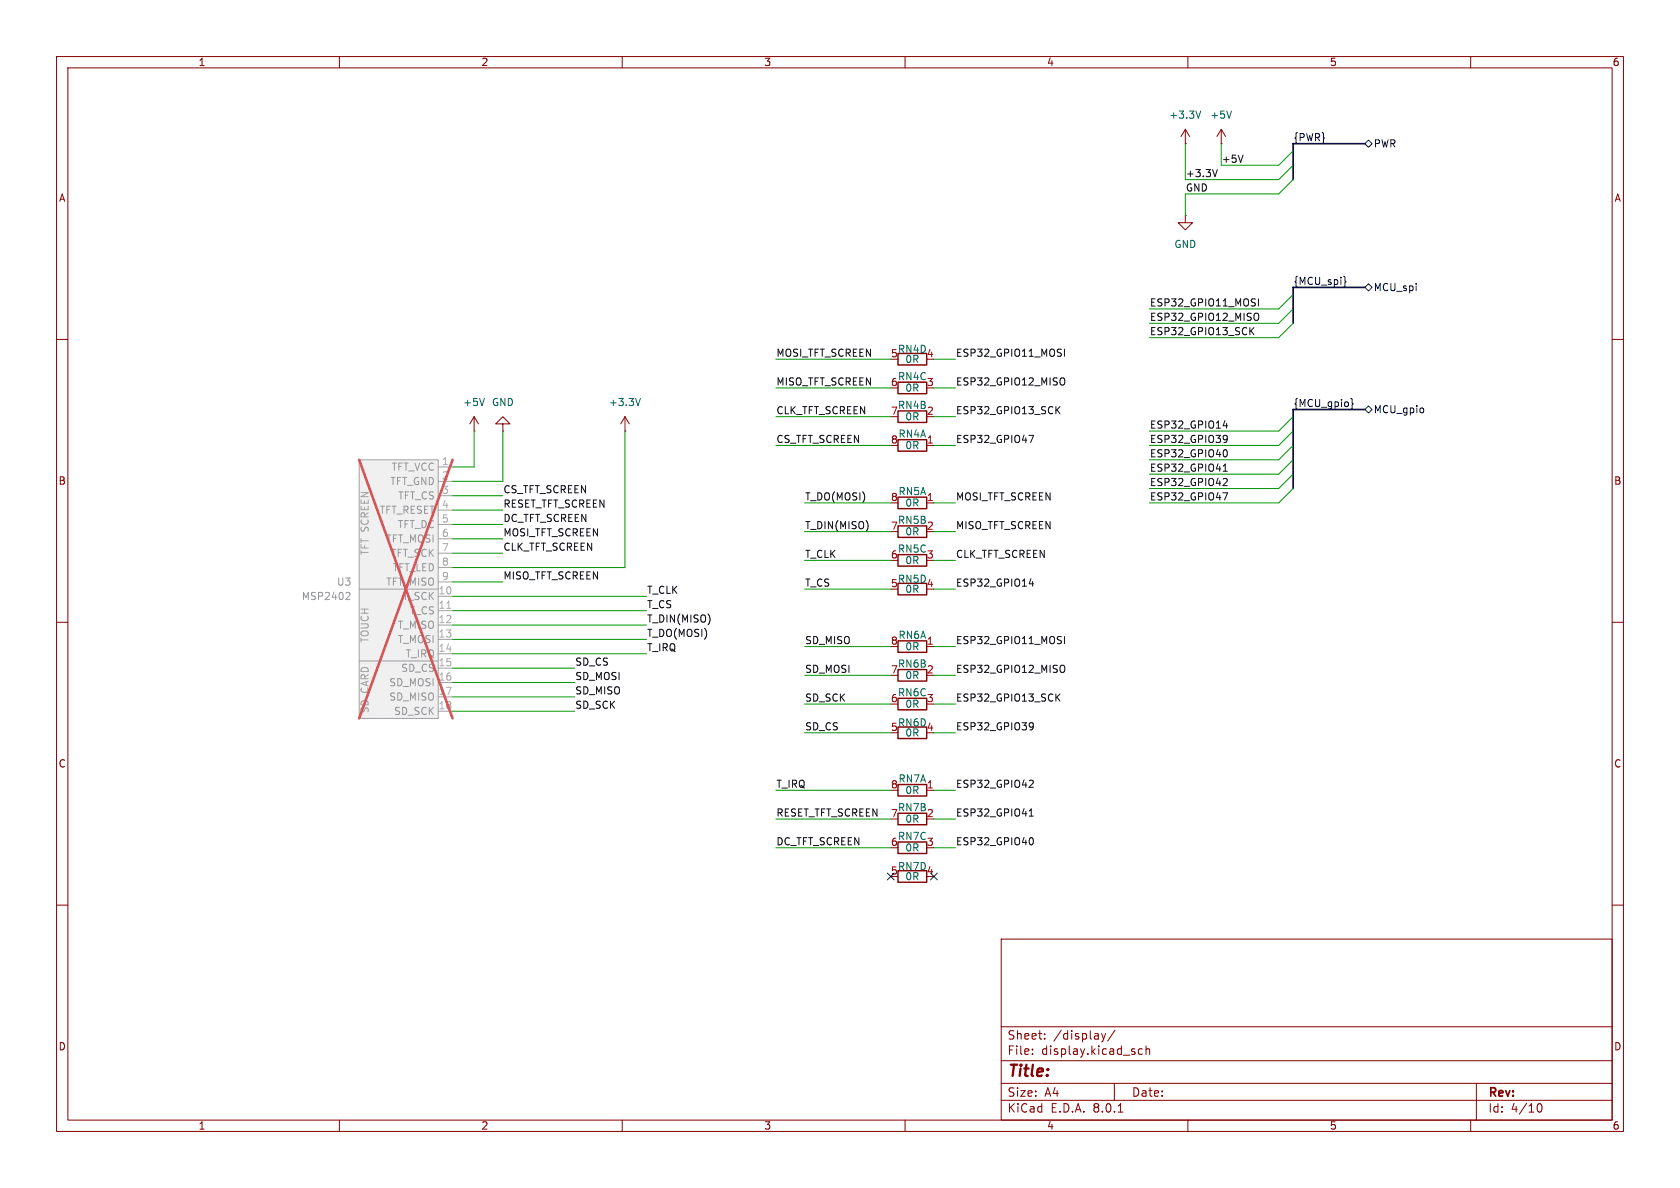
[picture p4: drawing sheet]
<svg xmlns="http://www.w3.org/2000/svg" width="297mm" height="210mm" viewBox="0 0 297 210" stroke-linecap="round" stroke-linejoin="round" font-family="sans-serif">
<g fill="none" stroke="#840000" stroke-width=".18">
<path d="M10 10h277v190h-277zM12 12h273v186h-273zM60 10v2M110 10v2M160 10v2M210 10v2M260 10v2M215.9 25.4h.1M215.9 22.9l-.8 1.2M215.9 22.9v2.5M215.9 22.9l.8 1.2M10 60h2"/>
<path d="M285 60h2M83.8 76.2h.1M83.8 73.7l-.7 1.2M83.8 73.7v2.5M83.8 73.7l.8 1.2M88.9 74.9h1.3l-1.3-1.2-1.3 1.2h1.3v1.3M88.9 76.2h.1M110.5 76.2h.1M110.5 73.7l-.8 1.2M110.5 73.7v2.5M110.5 73.7l.8 1.2M163.8 78.7h1.3"/>
<path d="M163.8 88.9h1.3M10 110h2M285 110h2M163.8 139.7h1.3M10 160h2M285 160h2M177 166h108v32h-108zM60 198v2M110 198v2M160 198v2M177 194.5h108M177 191.5h108"/>
<path d="M177 187.5h108M177 181.5h108M182.5 186.3v.1M182.5 185.5v.1M184.7 183.6v.1M184.7 182.8v.1M194.7 182.7l.4 1M195.1 183.7l-.1 .4-.3 .1M195.5 182.7l-.4 1M197 191.5v3M197.1 182.1l-1.3 2M197.7 196.6h.8"/>
<path d="M202 185.5l-.5-.1-.3 .3v.4l.2 .2h.6M202.6 185.5l.2-.1 .4 .1v.9M202.6 184.9v1.5M210 198v2M260 198v2M261 191.5v6.5M271.7 195.7l.2-.5 .2-.1a.8 .8 0 0 1 .5 .7 .8 .8 0 0 1-.5 .8l-.2-.1-.2-.5"/>
</g>
<g fill="none" stroke="#840000" stroke-width=".25">
<path d="M158.7 67.6h5.1v2h-5.1zM158.7 72.6h5.1v2.1h-5.1zM158.7 62.5h5.1v2h-5.1zM158.7 77.7h5.1v2.1h-5.1zM158.7 93h5.1v2h-5.1zM158.7 98h5.1v2.1h-5.1zM158.7 87.9h5.1v2h-5.1zM158.7 103.1h5.1v2.1h-5.1zM158.7 128.5h5.1v2.1h-5.1zM158.7 138.7h5.1v2h-5.1zM158.7 143.8h5.1v2h-5.1zM158.7 148.8h5.1v2.1h-5.1z"/>
<path d="M158.7 153.9h5.1v2.1h-5.1z"/>
</g>
<path d="M217.7 19.6l-.4 1.3M85.6 70.4l-.4 1.3M113.2 70.4l-.4 1.3" fill="none" stroke="#006464" stroke-width=".18"/>
<path d="M63.5 81.3h14v45.7h-14z" fill="#f0f0f0"/>
<g fill="none" stroke="#a1a1a1" stroke-width=".18">
<path d="M63.5 81.3h14v45.7h-14zM77.5 82.6h2.5M77.5 85.1h2.5M77.5 87.6h2.5M77.5 90.2h2.5M77.5 92.7h2.5M77.5 95.3h2.5M77.5 97.8h2.5M63.5 116.8h14M63.5 104.1h14M77.5 105.4h2.5M77.5 108h2.5"/>
<path d="M77.5 110.5h2.5M77.5 113h2.5M77.5 115.6h2.5M77.5 118.1h2.5M77.5 100.3h2.5M77.5 102.9h2.5M77.5 120.7h2.5M77.5 123.2h2.5M77.5 125.7h2.5"/>
</g>
<path d="M79 107.5h.7" fill="none" stroke="#aaa" stroke-width=".18"/>
<path d="M61.3 104.7l.5 .1 .1 .3-.8 .9h.8" fill="none" stroke="#989898" stroke-width=".18"/>
<path d="M63.5 81.3l16.5 45.7M80 81.3l-16.5 45.7" fill="none" stroke="#e65255" stroke-width=".46"/>
<path d="M158.7 113.3h5.1v2h-5.1zM158.7 118.4h5.1v2h-5.1zM158.7 123.4h5.1v2.1h-5.1z" fill="none" stroke="#840000" stroke-width=".25"/>
<path d="M209.5 38.1v1.3h1.3l-1.3 1.2-1.2-1.2h1.2M209.5 38.1h.1M209.5 25.4h.1M209.5 22.9l-.7 1.2M209.5 22.9v2.5M209.5 22.9l.8 1.2M163.8 114.3h1.3" fill="none" stroke="#840000" stroke-width=".18"/>
<path d="M212.3 19.6l-.5 1.3" fill="none" stroke="#006464" stroke-width=".18"/>
<path d="M241.3 25.4l.6-.6 .7 .6-.7 .6zM237.6 48.8l.2 .2v.6l.2 .2-.2 .2v.6l-.2 .2M241.3 50.8l.6-.6 .7 .6-.7 .6zM238.8 70.4l.2 .2v.6l.2 .2-.2 .2v.6l-.2 .2M241.9 71.8l.7 .6-.7 .6-.6-.6zM251.6 72.2v.6M156.9 154.3l1.2 1.2M158.1 154.3l-1.2 1.2M164.5 154.3l1.2 1.2M165.7 154.3l-1.2 1.2" fill="none" stroke="#000084" stroke-width=".18"/>
<g fill="none" stroke="#0f0f0f" stroke-width=".18">
<path d="M215.2 30l-.4 1.2M219.7 27.4l-.4 1.3M221.1 58.5l.6 .7M221.7 57.9l-.7 .7M222 55.4a.43 .43 0 0 1 .5 .4v.4a.43 .43 0 0 1-.5 .4M222.5 52.8v1.3M181.9 77h.8l-.5 1.2M186.9 72.4l.5 .7M187.4 71.9l-.7 .7M187.7 66.8a.43 .43 0 0 1 .5 .4v.4a.43 .43 0 0 1-.5 .5M188.2 61.7v1.3M216.2 75.3h.8"/>
<path d="M216.5 77l.4 .1a.84 .84 0 0 1-.3 1.1M216.5 79.5a.68 .68 0 0 1 .5 .6 .68 .68 0 0 1-.5 .7M216.8 74.8v.9M217 77.5l-.3 .2h-.2M216.2 87.1h.8l-.5 1.3M216.2 83.3h.8M216.2 82.4l.4-.4v1.3M216.4 84.6h.4l.2 .3-.8 .9h.8M182 103.2h.7M182.6 102.8v.8M187.7 117.6a.43 .43 0 0 1 .5 .4v.4a.43 .43 0 0 1-.5 .5M188.2 112.5v1.3"/>
<path d="M182.1 137.9l.5 .1 .1 .3-.8 .9h.8M182.2 127.8l.4 .1a.84 .84 0 0 1-.3 1.1M182.7 128.3l-.3 .2h-.2M186.9 123.2l.5 .7M187.4 122.7l-.7 .7M182 144.3h.7M182 143.4l.3-.4v1.3M182.3 148.1a.68 .68 0 0 1 .4 .6 .68 .68 0 0 1-.4 .6"/>
</g>
<path d="M241.3 25.4h-12.7v6.4M241.3 50.8h-12.7v6.4M241.3 72.4h-12.7v14" fill="none" stroke="#000084" stroke-width=".3"/>
<g fill="none" stroke="#009600" stroke-width=".18">
<path d="M209.5 25.4v6.4h16.6l2.5-2.6M215.9 25.4v3.8h10.2l2.5-2.5M228.6 31.8l-2.5 2.5h-16.6v3.8M228.6 54.6l-2.5 2.6h-22.9M228.6 57.2l-2.5 2.5h-22.9M228.6 52.1l-2.5 2.5h-22.9M83.8 76.2v6.4h-3.8M88.9 76.2v8.9h-8.9M110.5 76.2v24.1h-30.5M137.2 78.7h20.3M137.2 68.6h20.3M137.2 63.5h20.3"/>
<path d="M137.2 73.7h20.3M165.1 78.7h3.8M165.1 68.6h3.8M165.1 63.5h3.8M165.1 73.7h3.8M228.6 76.2l-2.5 2.5h-22.9M228.6 73.7l-2.5 2.5h-22.9M228.6 78.7l-2.5 2.6h-22.9M80 87.6h8.9M80 92.7h8.9M80 97.8h8.9M80 95.3h8.9"/>
<path d="M80 90.2h8.9M142.2 88.9h15.3M142.2 94h15.3M142.2 99.1h15.3M165.1 88.9h3.8M165.1 94h3.8M165.1 99.1h3.8M228.6 86.4l-2.5 2.5h-22.9M228.6 83.8l-2.5 2.6h-22.9M228.6 81.3l-2.5 2.5h-22.9M80 115.6h34.3M80 118.1h21.6"/>
<path d="M80 110.5h34.3M80 113h34.3M80 108h34.3M80 102.9h8.9M80 105.4h34.3M142.2 114.3h15.3M142.2 119.4h15.3M142.2 104.1h15.3M165.1 114.3h3.8M165.1 119.4h3.8M165.1 104.1h3.8M80 125.7h21.6"/>
<path d="M80 123.2h21.6M80 120.7h21.6M137.2 139.7h20.3M142.2 124.5h15.3M142.2 129.5h15.3M165.1 124.5h3.8M165.1 129.5h3.8M165.1 139.7h3.8M137.2 144.8h20.3M137.2 149.9h20.3M165.1 144.8h3.8M165.1 149.9h3.8"/>
</g>
<text font-size="2.8" fill="#840000" x="178" y="190.9">Title:</text>
<g font-size="2.1" fill="#840000">
<text x="178" y="184">Sheet:</text>
<text x="186.2" y="184">/display/</text>
<text x="178" y="186.7">File:</text>
<text x="184.1" y="186.7">display.kicad_sch</text>
<text x="178" y="196.9">KiCad</text>
<text x="178" y="194.1">Size:</text>
<text x="184.7" y="194.1">A4</text>
<text x="185.7" y="196.9">E.D.A.</text>
<text x="193.3" y="196.9">8.0.1</text>
<text x="200" y="194.1">Date:</text>
<text x="263" y="194.3">Rev:</text>
<text x="263" y="196.9">Id:</text>
<text x="267.1" y="196.9">4/10</text>
</g>
<g font-size="1.8" fill="#840000">
<text x="35" y="11.9">1</text>
<text x="85" y="11.9">2</text>
<text x="135" y="11.9">3</text>
<text x="185" y="11.9">4</text>
<text x="235" y="11.9">5</text>
<text x="285" y="11.9">6</text>
<text x="10.3" y="35.9">A</text>
<text x="285.3" y="35.9">A</text>
<text x="10.3" y="85.9">B</text>
<text x="285.3" y="85.9">B</text>
<text x="10.3" y="135.9">C</text>
<text x="285.3" y="135.9">C</text>
<text x="10.3" y="185.9">D</text>
<text x="285.3" y="185.9">D</text>
<text x="35" y="199.9">1</text>
<text x="85" y="199.9">2</text>
<text x="135" y="199.9">3</text>
<text x="185" y="199.9">4</text>
<text x="235" y="199.9">5</text>
<text x="285" y="199.9">6</text>
</g>
<g font-size="1.8" fill="#006464">
<text x="206.6" y="21.2">+3.3V</text>
<text x="213.9" y="21.2">+5V</text>
<text x="207.5" y="44">GND</text>
<text x="158.6" y="62.6">RN4D</text>
<text x="159.9" y="64.4">0R</text>
<text x="163.8" y="63.2">4</text>
<text x="81.8" y="72">+5V</text>
<text x="86.9" y="72">GND</text>
<text x="107.5" y="72">+3.3V</text>
<text x="158.6" y="67.4">RN4C</text>
<text x="159.9" y="69.4">0R</text>
<text x="163.8" y="68.3">3</text>
<text x="158.6" y="72.5">RN4B</text>
<text x="158.7" y="77.6">RN4A</text>
<text x="159.9" y="74.5">0R</text>
<text x="163.8" y="73.4">2</text>
<text x="159.9" y="79.6">0R</text>
<text x="158.7" y="87.7">RN5A</text>
<text x="159.9" y="89.8">0R</text>
<text x="158.6" y="92.8">RN5B</text>
<text x="159.9" y="94.8">0R</text>
<text x="163.8" y="93.7">2</text>
<text x="158.6" y="97.9">RN5C</text>
<text x="159.9" y="99.9">0R</text>
<text x="163.8" y="98.8">3</text>
<text x="158.6" y="103.2">RN5D</text>
<text x="159.9" y="105">0R</text>
<text x="163.8" y="103.9">4</text>
<text x="158.7" y="113.1">RN6A</text>
<text x="158.6" y="118.2">RN6B</text>
<text x="159.9" y="115.2">0R</text>
<text x="163.8" y="119.1">2</text>
<text x="158.6" y="123.3">RN6C</text>
<text x="159.9" y="125.3">0R</text>
<text x="159.9" y="120.2">0R</text>
<text x="163.8" y="124.2">3</text>
<text x="158.6" y="128.6">RN6D</text>
<text x="159.9" y="130.4">0R</text>
<text x="163.8" y="129.3">4</text>
<text x="158.6" y="143.6">RN7B</text>
<text x="158.7" y="138.5">RN7A</text>
<text x="159.9" y="140.6">0R</text>
<text x="158.6" y="148.7">RN7C</text>
<text x="159.9" y="145.6">0R</text>
<text x="163.8" y="144.5">2</text>
<text x="163.8" y="149.6">3</text>
<text x="158.6" y="154">RN7D</text>
<text x="159.9" y="150.7">0R</text>
<text x="159.9" y="155.8">0R</text>
<text x="163.8" y="154.7">4</text>
</g>
<g font-size="1.8" fill="#0f0f0f">
<text x="215.9" y="28.9">+5V</text>
<text x="209.5" y="31.4">+3.3V</text>
<text x="209.5" y="33.9">GND</text>
<text x="203.2" y="54.3">ESP32_GPIO11_MOSI</text>
<text x="203.2" y="56.8">ESP32_GPIO12_MISO</text>
<text x="203.2" y="59.3">ESP32_GPIO13_SCK</text>
<text x="137.2" y="63.2">MOSI_TFT_SCREEN</text>
<text x="168.9" y="63.2">ESP32_GPIO11_MOSI</text>
<text x="137.2" y="68.2">MISO_TFT_SCREEN</text>
<text x="168.9" y="68.2">ESP32_GPIO12_MISO</text>
<text x="137.2" y="73.3">CLK_TFT_SCREEN</text>
<text x="168.9" y="73.3">ESP32_GPIO13_SCK</text>
<text x="203.2" y="75.9">ESP32_GPIO14</text>
<text x="137.2" y="78.4">CS_TFT_SCREEN</text>
<text x="168.9" y="78.4">ESP32_GPIO47</text>
<text x="203.2" y="78.4">ESP32_GPIO39</text>
<text x="203.2" y="83.5">ESP32_GPIO41</text>
<text x="203.2" y="80.9">ESP32_GPIO40</text>
<text x="88.9" y="87.3">CS_TFT_SCREEN</text>
<text x="88.9" y="89.8">RESET_TFT_SCREEN</text>
<text x="142.2" y="88.6">T_DO(MOSI)</text>
<text x="168.9" y="88.6">MOSI_TFT_SCREEN</text>
<text x="203.2" y="86">ESP32_GPIO42</text>
<text x="203.2" y="88.6">ESP32_GPIO47</text>
<text x="88.9" y="94.9">MOSI_TFT_SCREEN</text>
<text x="88.9" y="92.4">DC_TFT_SCREEN</text>
<text x="142.2" y="93.6">T_DIN(MISO)</text>
<text x="168.9" y="93.6">MISO_TFT_SCREEN</text>
<text x="88.9" y="97.4">CLK_TFT_SCREEN</text>
<text x="142.2" y="98.7">T_CLK</text>
<text x="168.9" y="98.7">CLK_TFT_SCREEN</text>
<text x="88.9" y="102.5">MISO_TFT_SCREEN</text>
<text x="114.3" y="107.6">T_CS</text>
<text x="114.3" y="105.1">T_CLK</text>
<text x="142.2" y="103.8">T_CS</text>
<text x="168.9" y="103.8">ESP32_GPIO14</text>
<text x="114.3" y="110.1">T_DIN(MISO)</text>
<text x="114.3" y="112.7">T_DO(MOSI)</text>
<text x="142.2" y="114">SD_MISO</text>
<text x="168.9" y="114">ESP32_GPIO11_MOSI</text>
<text x="101.6" y="117.8">SD_CS</text>
<text x="114.3" y="115.2">T_IRQ</text>
<text x="142.2" y="119">SD_MOSI</text>
<text x="168.9" y="119">ESP32_GPIO12_MISO</text>
<text x="101.6" y="120.3">SD_MOSI</text>
<text x="101.6" y="125.4">SD_SCK</text>
<text x="101.6" y="122.8">SD_MISO</text>
<text x="142.2" y="124.1">SD_SCK</text>
<text x="168.9" y="124.1">ESP32_GPIO13_SCK</text>
<text x="142.2" y="129.2">SD_CS</text>
<text x="168.9" y="129.2">ESP32_GPIO39</text>
<text x="137.2" y="139.4">T_IRQ</text>
<text x="168.9" y="139.4">ESP32_GPIO42</text>
<text x="137.2" y="144.4">RESET_TFT_SCREEN</text>
<text x="137.2" y="149.5">DC_TFT_SCREEN</text>
<text x="168.9" y="149.5">ESP32_GPIO40</text>
<text x="168.9" y="144.4">ESP32_GPIO41</text>
</g>
<g font-size="1.8" fill="#000084">
<text x="228.6" y="25.1">{PWR}</text>
<text x="242.8" y="26.3">PWR</text>
<text x="228.6" y="50.5">{MCU_spi}</text>
<text x="242.8" y="51.7">MCU_spi</text>
<text x="228.6" y="72">{MCU_gpio}</text>
<text x="242.8" y="73.3">MCU_gpio</text>
</g>
<g font-size="1.8" fill="#a90000">
<text x="157.4" y="63.2">5</text>
<text x="157.4" y="68.3">6</text>
<text x="157.4" y="73.4">7</text>
<text x="157.4" y="78.5">8</text>
<text x="163.8" y="78.5">1</text>
<text x="157.4" y="88.6">8</text>
<text x="163.8" y="88.6">1</text>
<text x="157.4" y="93.7">7</text>
<text x="157.4" y="98.8">6</text>
<text x="157.4" y="103.9">5</text>
<text x="157.4" y="114">8</text>
<text x="157.4" y="119.1">7</text>
<text x="163.8" y="114">1</text>
<text x="157.4" y="124.2">6</text>
<text x="157.4" y="129.3">5</text>
<text x="157.4" y="139.4">8</text>
<text x="163.8" y="139.4">1</text>
<text x="157.4" y="144.5">7</text>
<text x="157.4" y="149.6">6</text>
<text x="157.4" y="154.7">5</text>
</g>
<g font-size="1.8" fill="#989898">
<text x="69.1" y="83.4">TFT_VCC</text>
<text x="68.9" y="86">TFT_GND</text>
<text x="70.3" y="88.5">TFT_CS</text>
<text x="67" y="91">TFT_RESET</text>
<text x="70.2" y="93.6">TFT_DC</text>
<text x="68.2" y="96.1">TFT_MOSI</text>
<text x="69" y="98.7">TFT_SCK</text>
<text x="69.3" y="101.2">TFT_LED</text>
<text x="53.2" y="106.3">MSP2402</text>
<text x="59.5" y="103.7">U3</text>
<text x="68.2" y="103.7">TFT_MISO</text>
<text x="71.1" y="106.3">T_SCK</text>
<text x="70.2" y="111.4">T_MISO</text>
<text x="70.2" y="113.9">T_MOSI</text>
<text x="72.3" y="108.8">T_CS</text>
<text x="70.8" y="119">SD_CS</text>
<text x="71.6" y="116.4">T_IRQ</text>
<text x="68.7" y="121.5">SD_MOSI</text>
<text x="68.7" y="124.1">SD_MISO</text>
<text x="69.6" y="126.6">SD_SCK</text>
</g>
<g font-size="1.8" fill="#aaa">
<text x="78" y="82.3">1</text>
<text x="78" y="84.8">2</text>
<text x="78" y="87.4">3</text>
<text x="78" y="89.9">4</text>
<text x="78" y="92.5">5</text>
<text x="78" y="95">6</text>
<text x="78" y="97.5">7</text>
<text x="78" y="100.1">8</text>
<text x="77.4" y="105.2">10</text>
<text x="77.4" y="107.7">11</text>
<text x="78" y="102.6">9</text>
<text x="77.4" y="110.2">12</text>
<text x="77.4" y="112.8">13</text>
<text x="77.4" y="115.3">14</text>
<text x="77.4" y="117.9">15</text>
<text x="77.4" y="120.4">16</text>
<text x="77.4" y="122.9">17</text>
<text x="77.4" y="125.5">18</text>
</g>
<g font-size="1.8" fill="#a1a1a1">
<text x="65.4" y="98.3" transform="rotate(-90 65.4 98.3)">TFT SCREEN</text>
<text x="65.4" y="113.7" transform="rotate(-90 65.4 113.7)">TOUCH</text>
<text x="65.4" y="126.2" transform="rotate(-90 65.4 126.2)">SD CARD</text>
</g>
</svg>
